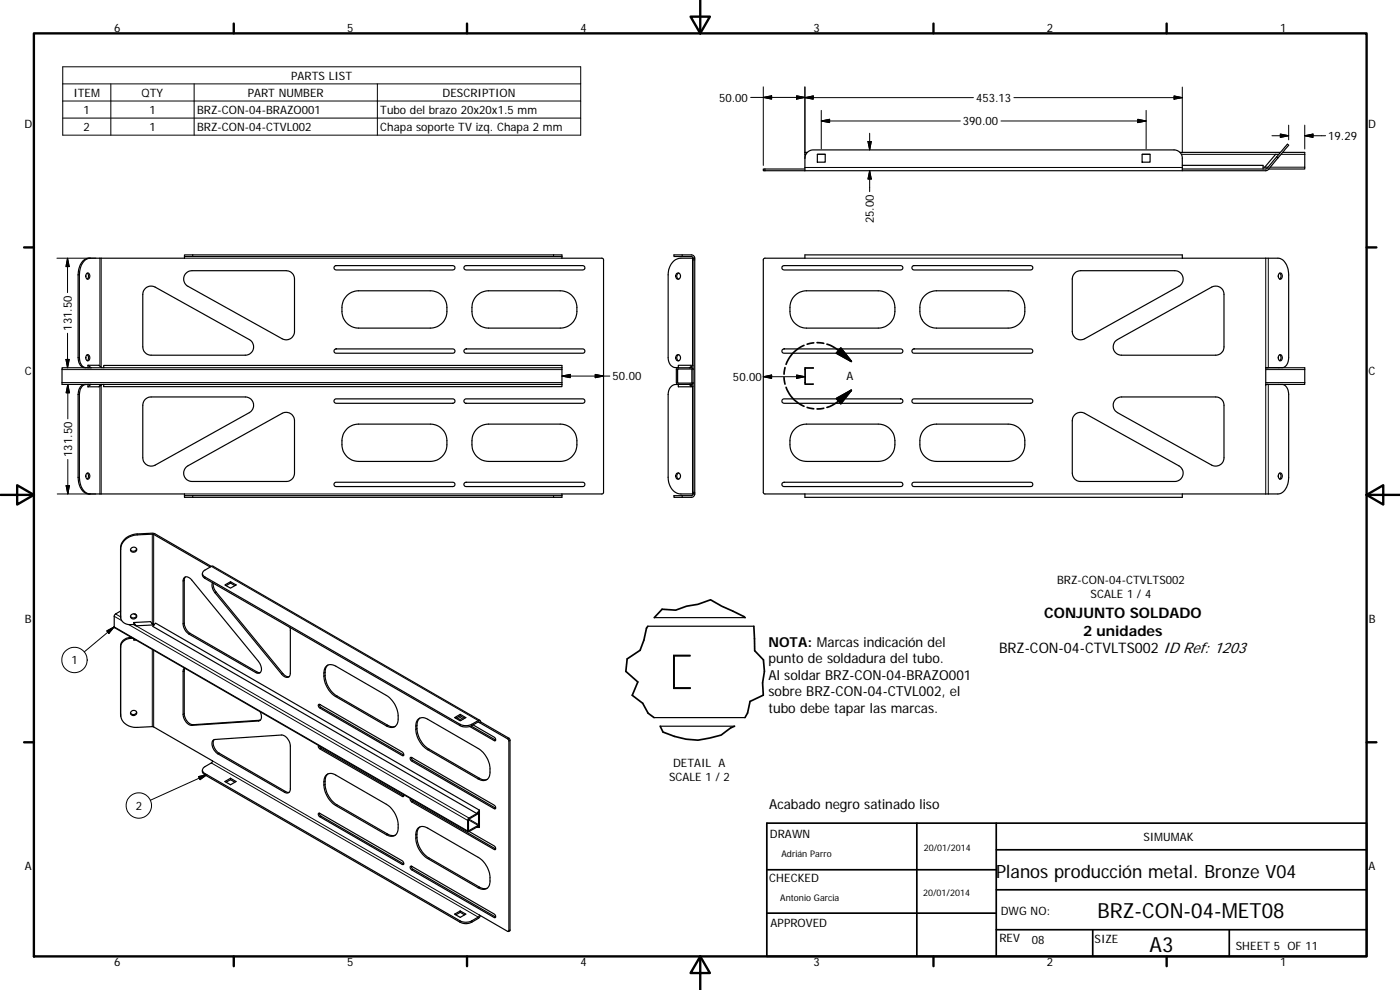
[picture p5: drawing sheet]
<svg xmlns="http://www.w3.org/2000/svg" width="420mm" height="297mm" viewBox="0 0 420 297" stroke-linecap="round" stroke-linejoin="round" font-family="sans-serif">
<g fill="none" stroke="#000" stroke-width=".36">
<path d="M241.6 50.7h-12.5v.5h12.5M241.6 47.5a2.51 2.51 0 0 1 2.5-2.5h108.3a2.48 2.48 0 0 1 2.4 2.5v3.7M242.3 45.7h-.7v5.5M245.3 46.3h2.4v2.4h-2.4zM342.8 46.3h2.4v2.4h-2.4zM354.1 45.7h30.2M354.8 50.7h25.2l6.3-7.4 .4 .3-6.1 7.3-.7 .3h-138.3M354.8 49.6h24.3v1.1M383.8 46.3h-1l-3.2 3.9h.9M384.9 45.7h6.7v5h-10.9M27.1 77.5a4.2 4.2 0 0 0-3.2 4.4l-.1 25.4a2.64 2.64 0 0 0 2 3M55.4 77v.5h-28.7a4.2 4.2 0 0 0-3.2 4.4l-.1 25.4a2.5 2.5 0 0 0 2.4 3"/>
<path d="M55.4 77v-.5h113.2v.5M55.4 77h113.2M100.4 79.9l.5-.2h35a.66 .66 0 0 1 .6 .6 .66 .66 0 0 1-.6 .7h-35a.66 .66 0 0 1-.6-.4 .66 .66 0 0 1 .1-.7zM139.4 79.9l.5-.2h35a.66 .66 0 0 1 .6 .6 .66 .66 0 0 1-.6 .7h-35a.65 .65 0 0 1-.6-.4 .65 .65 0 0 1 .1-.7zM168.6 77v.5h12l.4 .2 .1 .3v69.9l-.5 .3h-12v.5M208 77.5h-3.6a4.5 4.5 0 0 0-3.9 5v24.8a2.66 2.66 0 0 0 3.1 3M208 77.5v70.7h.5M208 77.5h.5v70.7M208.5 77.5l-.2-.6-.6-.4h-5.4v.5h5.2l.5 .5M229.2 77.7l.4-.2h12v-1h113.2v1h28.7a4.4 4.4 0 0 1 3.2 5v24.8a2.6 2.6 0 0 1-1.9 3h-4.9v5.1h4.9a2.69 2.69 0 0 1 1.9 3v24.8a4.8 4.8 0 0 1-2.8 5h-29.1v1h-113.2v-1h-12.2l-.3-.5zM234.8 79.9l.5-.2h35a.66 .66 0 0 1 .7 .6 .66 .66 0 0 1-.7 .7h-35a.65 .65 0 0 1-.6-.4 .65 .65 0 0 1 .1-.7zM273.9 79.8l35.4-.1a.66 .66 0 0 1 .7 .6 .66 .66 0 0 1-.7 .7h-35a.67 .67 0 0 1-.6-.5 .67 .67 0 0 1 .2-.7z"/>
<path d="M26 82.1a.73 .73 0 0 1 .9 .2 .73 .73 0 0 1 0 .9 .62 .62 0 0 1-.8 .6 .62 .62 0 0 1-.3-1zM26.2 82a1.18 1.18 0 0 1 0 1.7M43.5 86.6a2.45 2.45 0 0 1 3.1-.5l28.2 15.8a2.49 2.49 0 0 1 1.2 2.8 2.49 2.49 0 0 1-2.4 1.9h-28.3a2.51 2.51 0 0 1-2.4-2.5v-15.8l.2-1.1zM55.9 81.9l1-.6 .7-.1h28.3a2.51 2.51 0 0 1 2.5 2.5v15.8a2.48 2.48 0 0 1-3.7 2.1l-28.3-15.7a2.47 2.47 0 0 1-.5-4zM104.3 88.5l1.3-.8 1.5-.4 22-.1a5.2 5.2 0 0 1 5 6.3 5 5 0 0 1-5 4.9h-21.5a5.2 5.2 0 0 1-5-6.2 5 5 0 0 1 1.7-3.7zM142.9 88.9a5 5 0 0 1 3.7-1.7h21.5a5.2 5.2 0 0 1 5 6.3 5 5 0 0 1-5 4.9h-21.5a5.2 5.2 0 0 1-5-6.2l.3-1.5zM203.1 82.1a.84 .84 0 0 1 1.1 .7 .84 .84 0 0 1-1.1 .8 1.12 1.12 0 0 1 0-1.5zM203.7 81.9a1 1 0 0 0-.6 .9 1 1 0 0 0 .6 1M238.3 88.9a4.9 4.9 0 0 1 3.8-1.7h21.5a5.3 5.3 0 0 1 4.9 6.8 5 5 0 0 1-4.9 4.4h-21.5a5.2 5.2 0 0 1-5-6.2l.2-1.5zM277.3 88.9a5 5 0 0 1 3.8-1.7h21.5a5.2 5.2 0 0 1 5 6.3 5 5 0 0 1-5 4.9h-21.5a5.2 5.2 0 0 1-5-6.2l.2-1.5zM322.4 82.1l.9-.7 1-.2h28.3a2.5 2.5 0 0 1 2.4 1.9 2.5 2.5 0 0 1-1.2 2.8l-28.3 15.7a2.49 2.49 0 0 1-3.7-2.1v-15.8l.1-.7zM383.9 82.1a.85 .85 0 0 1 1 .4 .85 .85 0 0 1-.3 1.1 .69 .69 0 0 1-.9-.1 .69 .69 0 0 1-.1-.9z"/>
<path d="M384 82a1.11 1.11 0 0 1 0 1.7M25.8 115.4h.6M25.8 110.3h.6M26 106.6a.86 .86 0 0 1 1 .4 .86 .86 0 0 1-.3 1.1 .7 .7 0 0 1-.9-.1 .7 .7 0 0 1 0-.9zM26.2 106.4a1.18 1.18 0 0 1 0 1.8M26.4 109.6l1 .7h-1zM26.4 109.6h3.2l1 .7M26.4 115.3v.8M27.3 115.3l-.9 .8M30.3 115.4h.1M30.4 115.3l-.4 .7-.4 .1h-3.2M31.1 115.3v.7h137.5v-.7"/>
<path d="M31.1 110.3v-.7h137.5v.7M43.5 120l.8-.7 1-.2h28.3a2.51 2.51 0 0 1 2.4 1.9 2.51 2.51 0 0 1-1.2 2.8l-28.2 15.8a2.53 2.53 0 0 1-3.7-2.2v-15.8zM100.4 119.9l.5-.2h35a.67 .67 0 0 1 .6 .6 .67 .67 0 0 1-.6 .7h-35a.68 .68 0 0 1-.5-1.1zM100.4 104.9l.5-.2h35a.65 .65 0 0 1 .6 .6 .65 .65 0 0 1-.6 .7h-35a.65 .65 0 0 1-.6-.4 .65 .65 0 0 1 .1-.7zM139.4 104.9l.5-.2h35a.65 .65 0 0 1 .6 .6 .65 .65 0 0 1-.6 .7h-35a.64 .64 0 0 1-.6-.4 .64 .64 0 0 1 .1-.7zM139.4 119.9l.5-.2h35a.67 .67 0 0 1 .6 .6 .67 .67 0 0 1-.6 .7h-35a.66 .66 0 0 1-.6-.4 .66 .66 0 0 1 .1-.7zM168.6 110.3h-150v.6v4.4h150M168.6 110.3v5M203.1 106.6a.84 .84 0 0 1 1.1 .7 .84 .84 0 0 1-1.1 .8 1.12 1.12 0 0 1 0-1.5zM203.4 110.8h4.2v4.1h-4.1zM203.6 115.3v.8h3.8l.4-.2M203.6 115.4a2.68 2.68 0 0 0-3.1 3v24.8a4.5 4.5 0 0 0 3.9 5h3.6l-.5 .5h-5.2v.5h5.4l.6-.4 .2-.6"/>
<path d="M203.7 106.4a1.01 1.01 0 0 0-.6 .9 1.01 1.01 0 0 0 .6 .9M207.4 110v-.4h-3.8v.7M207.7 115.8l.1 .2M208 109.6l-1.1 .7 .7 .1 .4 .5-.1-.3-.5-.3h-3.8l-.5 .3-.1 .3 .1 4.2 .5 .2h3.8l.4-.1 .2-.4-.4 .5h-.7l1.1 .7M234.8 119.9l.5-.2h35a.67 .67 0 0 1 .7 .6 .67 .67 0 0 1-.7 .7h-35a.66 .66 0 0 1-.6-.4 .66 .66 0 0 1 .1-.7zM234.8 104.9l.5-.2h35a.65 .65 0 0 1 .7 .6 .65 .65 0 0 1-.7 .7h-35a.64 .64 0 0 1-.6-.4 .64 .64 0 0 1 .1-.7zM241.6 110.9h.1M241.6 110.3h2.5l-2.4 .2v4.7l2.4 .1h-2.5zM241.6 114.8h.1M273.8 119.9l.5-.2h35a.67 .67 0 0 1 .7 .6 .67 .67 0 0 1-.7 .7h-35a.68 .68 0 0 1-.5-1.1zM273.8 104.9l.5-.2h35a.65 .65 0 0 1 .7 .6 .65 .65 0 0 1-.7 .7h-35a.65 .65 0 0 1-.6-.4 .65 .65 0 0 1 .1-.7zM334.7 102.4l28.9-16.3a2.48 2.48 0 0 1 3.7 2.2v15.8a2.51 2.51 0 0 1-2.5 2.5h-28.2a2.5 2.5 0 0 1-2.3-1.5 2.5 2.5 0 0 1 .4-2.7z"/>
<path d="M334.8 119.8l1-.6 .8-.1h28.2a2.48 2.48 0 0 1 2.5 2.5v15.8a2.52 2.52 0 0 1-3.7 2.2l-28.2-15.8a2.55 2.55 0 0 1-.6-4zM379.9 110.3h11.7v5h-11.7M380.4 115.3v.1M380.5 110.3h.1M383.8 110.3h.1M383.8 115.3v.1M383.9 106.6a.88 .88 0 0 1 1 .5 .88 .88 0 0 1-.4 1.1 .92 .92 0 0 1-.9-.6 .92 .92 0 0 1 .3-1zM384 106.4a1.11 1.11 0 0 1 0 1.8M104.3 128.5l1.3-.8 1.5-.4h22a5.2 5.2 0 0 1 5 6.2 5 5 0 0 1-5 5h-21.5a5.2 5.2 0 0 1-5-6.3 4.9 4.9 0 0 1 1.7-3.7zM142.9 128.9a5 5 0 0 1 3.7-1.6h21.5a5.2 5.2 0 0 1 5 6.2 5 5 0 0 1-5 5h-21.5a5.2 5.2 0 0 1-5-6.3l.3-1.5zM238.3 128.9a4.9 4.9 0 0 1 3.8-1.6h21.5a5.3 5.3 0 0 1 4.9 6.7 5 5 0 0 1-4.9 4.5h-21.5a5.2 5.2 0 0 1-5-6.3l.4-2zM277.3 128.9a5 5 0 0 1 3.8-1.6h21.5a5.2 5.2 0 0 1 5 6.2 5 5 0 0 1-5 5h-21.5a5.2 5.2 0 0 1-5-6.3l.4-2z"/>
<path d="M322.5 124.5a2.57 2.57 0 0 1 3-.5l28.3 15.8a2.51 2.51 0 0 1 1.2 2.8 2.51 2.51 0 0 1-2.4 1.9h-28.3a2.48 2.48 0 0 1-2.5-2.5v-15.8l.2-1.1zM26 142a.79 .79 0 0 1 1 .4 .79 .79 0 0 1-.2 1 .59 .59 0 0 1-.8 .3 .59 .59 0 0 1-.2-.8zM26.2 142a1.18 1.18 0 0 1 0 1.7M27.1 148.2a4.1 4.1 0 0 1-3.2-4.5l-.1-25.3a2.72 2.72 0 0 1 2-3 2.48 2.48 0 0 0-2.4 3v24.8a4.7 4.7 0 0 0 2.9 5h29.1v.5M55.4 148.7h113.2v.5h-113.2zM55.8 140.3l28.9-16.3a2.52 2.52 0 0 1 3.7 2.2v15.8a2.48 2.48 0 0 1-2.5 2.5h-28.3a2.51 2.51 0 0 1-2.3-1.5 2.51 2.51 0 0 1 .5-2.7zM100.4 144.9l.5-.2h35a.65 .65 0 0 1 .6 .6 .65 .65 0 0 1-.6 .7h-35a.66 .66 0 0 1-.6-.4 .66 .66 0 0 1 .1-.7zM139.4 144.9l.5-.2h35a.65 .65 0 0 1 .6 .6 .65 .65 0 0 1-.6 .7h-35a.65 .65 0 0 1-.6-.4 .65 .65 0 0 1 .1-.7zM203.1 142a.84 .84 0 0 1 1.1 .8 .84 .84 0 0 1-1.1 .8 1.15 1.15 0 0 1 0-1.6zM203.7 141.9a1.02 1.02 0 0 0-.6 .9 1.02 1.02 0 0 0 .6 1M234.8 144.9l.5-.2h35a.65 .65 0 0 1 .7 .6 .65 .65 0 0 1-.7 .7h-35a.65 .65 0 0 1-.6-.4 .65 .65 0 0 1 .1-.7zM273.8 144.9l.5-.2h35a.65 .65 0 0 1 .7 .6 .65 .65 0 0 1-.7 .7h-35a.66 .66 0 0 1-.6-.4 .66 .66 0 0 1 .1-.7z"/>
<path d="M383.9 142a.85 .85 0 0 1 1 .5 .85 .85 0 0 1-.3 1.1 .68 .68 0 0 1-.9-.1 .68 .68 0 0 1-.1-.9zM384 142a1.11 1.11 0 0 1 0 1.7M39.3 164.6a.85 .85 0 0 1 1.3-.4 .85 .85 0 0 1-.1 1.4 .82 .82 0 0 1-1 0 .82 .82 0 0 1-.2-1zM41 164.7a1 1 0 0 1-.8 .7 1 1 0 0 1-1-.5M55.3 173.4a1.6 1.6 0 0 1 2.3 .7l20 24.3a2.58 2.58 0 0 1 .3 3.5h-.9l-20.6-11.8a3.9 3.9 0 0 1-1.4-2.9v-13.2zM55.7 173.1l-.4 .8v13.4l.2 .6a4 4 0 0 0 1.6 2.1l20.2 11.7 .8 .1M60.7 172.1l.1 .8 .7 .6 76.6 44.2 .8 .4h1.8l2.8-1.5h.3l.1 .2M63.1 170.1l-17-9.8-4.9 .2a4.9 4.9 0 0 0-5 4.3v20.3a2.59 2.59 0 0 0 3 2.3h1M63.4 169.9l-17.1-9.8-5.1 .1a4.8 4.8 0 0 0-5 4.3v20.9M63.4 169.9l-1.9 1.2a1.07 1.07 0 0 0-.7 1 1.07 1.07 0 0 0 .7 1l76.6 44.2a4 4 0 0 0 3.5 0l2.1-1.2 .4 .1 .1 .4M63.4 169.9h.5l80.1 46.3M63.8 174.8a3.3 3.3 0 0 0 .7 3.1l20 24.3a1.51 1.51 0 0 0 2.5 .6l.1-.8-.1-13.8"/>
<path d="M64 175v.2a3.7 3.7 0 0 0 .9 2.5l20 24.4a1.98 1.98 0 0 0 1.9 .9M67.5 175.5l1.7-1 1.7 1-1.7 1zM67.8 175.7l1.4-.8 1.3 .8M69.2 174.5v.4M36.2 183.3l-1.9 1.3 .1 3.7 106.1 61.3M39.4 191.2a3 3 0 0 0-3.2 2.6v21.1M39.9 191.5a3.2 3.2 0 0 0-3.7 2.6v20.3a4.3 4.3 0 0 0 5 3.8l4.9-.1 17.7 10.2-.3 .6-2 1.1a1.09 1.09 0 0 0-.7 1.1 1.09 1.09 0 0 0 .7 1l76.8 44.3a3.9 3.9 0 0 0 3.3-.1l2-1.2 .3-.5 8.5 4.9 .3-.2v-57l-.3-.6-8.5-4.9M40.2 191.7v.3l.4-.1M40.2 186.8l5-.3 .7 1-5 .3M40.2 186.8v.6l.7 .4M40.2 186.8l.7 1M40.5 184.2l.3 .2"/>
<path d="M40.8 192h-.6M41 184.7a1 1 0 0 1-.8 .7 1 1 0 0 1-1-.5M45.6 187.1l.5 .1v.3M45.7 187.2l.5 .3M97.9 199.9a2.23 2.23 0 0 1 2.8 0l15.3 8.8a7.5 7.5 0 0 1 3 8.8 2.15 2.15 0 0 1-3 .3l-15.3-8.8a7.4 7.4 0 0 1-3-8.8zM98.4 199.5a5.1 5.1 0 0 0-.4 5.5 7.5 7.5 0 0 0 3.1 3.8l15.2 8.8 1.4 .5 .9-.2M194.4 187.9h31.8M196.4 185.3h27.2M202.2 196.6h4.9v.3h-4.7v9.4h4.7v.3h-4.9zM202.2 197.7h.2M41 213.6a.98 .98 0 0 1-.8 .8 .98 .98 0 0 1-1-.5M55.4 200.4l-.4 .8v13.1a3.3 3.3 0 0 0 2.6 3.3l20-1.3a1.53 1.53 0 0 0 .6-2.4l-.1-.4"/>
<path d="M55.5 200.5l-.2 .5v13.1a3.4 3.4 0 0 0 2.6 3.3l20.2-1.3M95.6 211.3l25.1 14.3a.55 .55 0 0 1 .5 .6 .55 .55 0 0 1-.5 .5l-24.7-14.3a.78 .78 0 0 1-.4-1.1zM95.9 211.3l.4 .9 24.9 14.4M125.5 215.8a2.27 2.27 0 0 1 2.8 0l15.2 8.8a7.5 7.5 0 0 1 3.1 8.8 2.2 2.2 0 0 1-3.1 .3l-15.2-8.8a7.5 7.5 0 0 1-3-8.8zM126 215.5a5.6 5.6 0 0 0 .1 6.4 7 7 0 0 0 2.6 2.8l15.5 9 .7 .3 1.3-.2M136.4 215.3l1.7-1 1.7 1-1.7 1zM136.8 215.5l1.3-.7 1.3 .7M137.1 215.3l1.3 .8M137.7 215l1.3 .8M138.1 214.3v.5M141.4 217.8l7.3 4.3M142 217.5l6.3 3.7a.6 .6 0 0 1 .5 .5 .6 .6 0 0 1-.4 .6l-7.4-4.3"/>
<path d="M144.2 216.6l8.5 4.9 .3 .5 .1 57.1-.5 .4M144.2 216.6l-.3 .2M196.3 215.3h27.3M198.1 217.9h22.4M202.2 205.5h.2M60.7 231.1l.1 .7 .7 .7 76.6 44.2a3.7 3.7 0 0 0 3.5 0l2.1-1.3 .5-.7M63.9 222.1l.6-.2 20-1.4a3.4 3.4 0 0 1 2.6 3.3v12.9a1.06 1.06 0 0 1-.5 1.1 1.06 1.06 0 0 1-1.2-.1l-20-11.5a3.2 3.2 0 0 1-1.5-4.1zM64.3 221.9a3.2 3.2 0 0 0 1.5 4.1l19.9 11.5 1.1 .2M67.5 234.5l1.7-1 1.7 1-1.7 1zM67.8 234.7l1.4-.8 1.3 .8M69.2 233.5v.4M95.6 223.6l-.1 .5 .5 .6 24.9 14.3 .2-.1v-.5"/>
<path d="M95.9 223.8l.4 .7 24.9 14.3M97.9 232.6a2.25 2.25 0 0 1 2.8-.1l15.3 8.8a7.5 7.5 0 0 1 3 8.9 2.23 2.23 0 0 1-3 .3l-15.3-8.8a7.5 7.5 0 0 1-3-8.9zM98.4 232.2a5.1 5.1 0 0 0-.4 5.5 7.6 7.6 0 0 0 3.1 3.8l15.6 8.9 1 .3 .9-.1M123.1 227.4l.5-.1 24.7 14.3a.6 .6 0 0 1 .5 .5 .6 .6 0 0 1-.4 .6l-24.8-14.4-.5-.5zM123.2 239.6l-.1 .4 .5 .6 24.8 14.3a.6 .6 0 0 0 .4-.6 .6 .6 0 0 0-.5-.5l-7.5-4.3M123.5 239.7l.4 .7 24.8 14.3M123.5 227.2l.4 .9 24.8 14.4M95.6 244l25.1 14.3a.55 .55 0 0 1 .5 .5 .55 .55 0 0 1-.5 .6l-24.7-14.3a.75 .75 0 0 1-.4-1.1zM95.9 244l.4 .9 24.9 14.3M123.5 259.9l.4 .9 24.8 14.3M125.5 248.5a2.24 2.24 0 0 1 2.8 0l15.2 8.7a7.5 7.5 0 0 1 3.1 8.9 2.2 2.2 0 0 1-3.1 .3l-15.2-8.8a7.5 7.5 0 0 1-3-8.9zM126 248.1a5.6 5.6 0 0 0 .1 6.4 7.4 7.4 0 0 0 2.6 2.9l15.5 9 1.1 .2 .9-.1"/>
<path d="M140.7 245.8l2.9-1.6v3.3l-2.9 1.7zM143.5 243.9l.4 .2M143.5 243.9l-.4 .2M143.9 243.1l-.8 1M143.9 243.1v5.2l-.8-.1 .6-.5 .2-.4-.4 .6-3 1.7v-3.9l3-1.8M143.9 243.1l-97.2-56.2-.8 1.1 97.2 56.1M123.1 260l.5-.1 24.7 14.3a.53 .53 0 0 1 .5 .6 .53 .53 0 0 1-.5 .5l-24.7-14.3-.5-.5zM136.4 274.3l1.7-1 1.7 1-1.7 1zM136.8 274.5l1.3-.8 1.3 .8M138.1 273.3v.4"/>
<circle cx="40" cy="184.9" r=".86"/>
<circle cx="40" cy="213.9" r=".86"/>
</g>
<g fill="none" stroke="#000" stroke-width=".3">
<path d="M18.8 20h155.5v20.6h-155.5zM18.8 25.2h155.5M18.8 30.3h155.5M18.8 35.4h155.5M33.3 25.2v15.4M58.3 25.2v15.4M113.3 25.2v15.4M225.3 29.2l66.8 .1M229.1 29.2l2.5-.5v1zM229.1 26.1v23.5M239.1 28.7l2.5 .5-2.5 .5zM241.6 29.3l2.5-.5v1z"/>
<path d="M241.6 26.1v19.8M246.5 33.1v11.6M246.5 36.3l2.5-.5v1zM246.5 36.3h41.7M261 40v5M300.4 36.3h43.6M304.3 29.3h50.5M341.5 35.8l2.5 .5-2.5 .5zM344 33.1v11.6M352.4 28.8l2.4 .5-2.4 .5zM354.8 26.1v19.8M386.7 37.5v4.5"/>
<path d="M391.6 37.5v7.2M229.6 50.7v.5M241.6 50.2h113.2M241.6 46.3h.3M245.3 46.3h2.4M260.5 42.5h1l-.5 2.5zM261 51.2v6.3M261 51.2l.5 2.5h-1zM342.8 46.3h2.4M354.6 46.3h28.2M379.1 50.2h.5M381.2 50.2h10.4"/>
<path d="M381.7 40.7h5M383.1 47.1l.4 .3M384.2 40.2l2.5 .5-2.5 .5zM384.5 46.3h7.1M391.6 40.7l2.4-.5v1zM391.6 40.7h6.2M17.1 77.5h11.7M20.3 77.5v10.3M20.3 77.5l.5 2.5h-1zM30 77.5v32.3M30.4 77.5v32.6M55.4 77.5h113.2"/>
<path d="M57.8 76.5v.5M166.1 76.5v.5M204.7 76.5v.5M207.8 77.5v32.3M208 78h.5M241.6 77.5h113.2M379.9 77.5v32.8M380.6 77.5v32.8M20.3 100v10.3M23.4 82.5h.4M18.6 110.9h150M18.6 114.8h150"/>
<path d="M19.8 107.8h1l-.5 2.5zM20.4 115.3v10.4M20.4 115.3l.4 2.6h-1zM23.4 118.4h.4M23.4 107.3h.4M30 116v32.2M30.2 115.3l-.6 .8M30.4 115.4v32.8M168.6 112.8l2.5-.5v1zM168.6 112.8h14.4M178.6 112.3l2.5 .5-2.5 .5zM207 115.4l.4 .7"/>
<path d="M207.8 115.9v32.3M229.1 113l2.5-.5v1zM229.1 113h12.5M239.1 112.5l2.5 .5-2.5 .5zM241.6 114.8h.1M241.6 110.9h.1M379.9 115.4v32.8M379.9 110.9h11.7M379.9 114.8h11.7M380.6 115.4v32.8M20.4 137.9v10.3M17.2 148.2h11.6"/>
<path d="M19.8 145.7h1l-.4 2.5zM23.4 143.2h.4M55.4 148.2h113.2M57.8 148.7v.5M166.1 148.7v.5M204.7 148.7v.5M208 147.7h.5M241.6 148.2h113.2M36.2 164.5v.3M41.2 160.2v.3M45.7 160.3v26.8M46.1 160.3v26.9"/>
<path d="M55.3 174.1l-.3 .2M61.5 173.1v.4M63.4 169.9l80.1 46.3M64.9 177.7l-.4 .2M25.3 195.6l9-7.5 106 61.2M32 189.3l2.3-1.2-1.6 2zM34.3 184.9l2.2 1.3M34.7 184.2l1.5 .9M36.2 184.8v.3M36.2 193.8v.3M38.6 187.4l101.7 58.7M39.1 191.3l.1 .2"/>
<path d="M40.1 184.2l.9 .5M40.1 187.4l100.6 58M45.7 194.9v23.1M45.9 187.5l.2 .1M46.1 195.1v23M55.3 187l-.3 .2M57.1 190l-.4 .2M202.2 197.7h.2M36.2 214.1v.3M55.3 201.3l-.3 .2M55.3 214.1l-.3 .2M57.9 217.4l-.3 .2"/>
<path d="M77.1 201.6l-.4 .2M77.9 216.1l-.3 .2M84.9 202.1l-.4 .1M96.3 212.2l-.3 .2M97.6 202.7l-.4 .2M97.6 201.7l-.4 .2M101.1 208.8l-.4 .2M116.3 217.6l-.3 .2M125.1 218.6l-.3 .2M125.1 217.6l-.3 .2M138.1 217.3v.4M141.6 217.3v.4"/>
<path d="M143.5 216.6l.4 .2M202.2 205.5h.2M59.6 233l2.5-.5-2.1 1.4zM61.5 232.1v.4M62.1 232.5l-17 7.6M63.4 228.9l80.1 46.3M63.8 228.3l80.1 46.3M65.8 226l-.4 .2M85.7 237.5l-.3 .2M96.3 224.5l-.3 .2M97.6 235.4l-.4 .1M97.6 234.4l-.4 .2"/>
<path d="M121.1 238.8l-.4 .2M121.1 226.5l-.4 .2M123.9 228.1l-.3 .2M128.7 224.7l-.4 .2M143.9 233.5l-.4 .2M148.7 222l-.4 .2M152.7 221.5l-.3 .2M153.1 222.1l-.4 .2M96.3 244.9l-.3 .2M101.1 241.5l-.4 .2M116.3 250.3l-.3 .2M121.1 259.2l-.4 .2"/>
<path d="M123.9 240.4l-.3 .2M125.1 251.3l-.3 .2M125.1 250.3l-.3 .2M128.7 257.4l-.4 .2M140.6 249.1l.1 .1M140.6 246l2.9 1.6M140.7 245.8l2.9 1.6M143.5 244.2h.1M148.7 242.4l-.4 .2M148.7 254.7l-.4 .2M123.9 260.8l-.3 .2M138.1 276.3v.4"/>
<path d="M141.6 276.3v.4M143.9 266.2l-.4 .2M148.7 275.1l-.4 .2M153.1 279.1l-.4 .2"/>
<circle cx="22.4" cy="198" r="3.8"/>
<circle cx="41.7" cy="241.7" r="3.8"/>
</g>
<g fill="#000">
<circle cx="30.4" cy="115.4" r=".18"/>
<circle cx="379.9" cy="115.4" r=".18"/>
</g>
<g fill="none" stroke="#000" stroke-width=".51">
<path d="M235.3 113.3l.3 2M235.6 110.3l-.3 2M235.9 116.2a9.9 9.9 0 0 0 5.4 5.7M241.3 103.6a9.8 9.8 0 0 0-5.4 5.7M244.2 102.9l-2 .4M245.2 102.8l2 .2M248.2 103.3l2.9 1.4 4.4 3.7M251 119.6l4.5-2.5-3.2 4zM252.3 104.4l3.2 4-4.5-2.4zM255.5 117.1l-4.4 3.7-2.9 1.4M242.2 122.2l2 .5M247.2 122.5l-2 .2"/>
<path d="M194.4 187.9l-.4 .6-.8 3.6-1.1 3-3.9 2.6-.4 3.7 3.6 3.2-1.7 4 3.2 2.4 1.6 3 1.8 1.3M223.6 185.3l-7-3.4-3.4-1.9-3.7 1.3-3.5 .6-3.2 1.2-4.1-.3-2.3 2.5M226.2 187.9l.3 7.3 2.6 2.8 .3 3.4-.5 3.5 .2 3.7-4 1.9-.7 3.4-.8 1.4M220.5 217.9l-1.2 .5-2.9 2.2-6.9 1.5-3.6-.3-3.5-.9-3.4-1.3-.9-1.7M230.1 247h180v40h-180zM275.2 247v40M299 255h111.1M299 247v40M230.1 274h68.9M230.1 261h68.9M299 279h111.1M299 267h111.1"/>
<path d="M327.9 279v8M368.9 279v8"/>
</g>
<g fill="none" stroke="#000" stroke-width=".71">
<path d="M10.2 10h399.9v277h-399.9zM70.2 7.1v2.9M140.2 7.1v2.9M207.3 5h5.8l-2.9 5zM210.2 0v10M280.2 7.1v2.9M350.1 7.1v2.9M7.2 74.2h3M410.1 74.2h3M.2 148.5h10M5.2 145.6l5 2.9-5 2.9zM410.1 148.5l5-2.9v5.8z"/>
<path d="M410.1 148.5h10M7.2 222.7h3M410.1 222.7h3M70.2 287v2.9M140.2 287v2.9M210.2 287l2.9 5h-5.8zM210.2 287v10M280.2 287v2.9M350.1 287v2.9"/>
</g>
<path d="M252.3 104.4l3.2 4-4.5-2.4zM251 119.6l4.5-2.5-3.2 4z" fill="#000" stroke="#000" stroke-width=".51"/>
<g fill="#000" stroke="#000" stroke-width=".3">
<path d="M229.1 29.2l2.5-.5v1zM239.1 28.7l2.5 .5-2.5 .5zM241.6 29.3l2.5-.5v1zM246.5 36.3l2.5-.5v1zM341.5 35.8l2.5 .5-2.5 .5zM352.4 28.8l2.4 .5-2.4 .5zM260.5 42.5h1l-.5 2.5zM261 51.2l.5 2.5h-1zM384.2 40.2l2.5 .5-2.5 .5zM391.6 40.7l2.4-.5v1zM20.3 77.5l.5 2.5h-1zM19.8 107.8h1l-.5 2.5z"/>
<path d="M20.4 115.3l.4 2.6h-1zM168.6 112.8l2.5-.5v1zM178.6 112.3l2.5 .5-2.5 .5zM229.1 113l2.5-.5v1zM239.1 112.5l2.5 .5-2.5 .5zM19.8 145.7h1l-.4 2.5zM32 189.3l2.3-1.2-1.6 2zM59.6 233l2.5-.5-2.1 1.4z"/>
</g>
<g font-size="6.3">
<text x="329.4" y="275.4">BRZ-CON-04-MET08</text>
<text x="345" y="285.6">A3</text>
</g>
<text font-size="5.5" x="298.9" y="263.4">Planos producción metal. Bronze V04</text>
<g font-size="4.4">
<text x="313.4" y="185.5">CONJUNTO SOLDADO</text>
<text x="325.1" y="190.7">2 unidades</text>
<text x="299.8" y="196">BRZ-CON-04-CTVLTS002 ID Ref: 1203</text>
</g>
<g font-size="4.1">
<text x="230.6" y="194.1">NOTA: Marcas indicación del</text>
<text x="230.6" y="199">punto de soldadura del tubo.</text>
<text x="230.6" y="203.9">Al soldar BRZ-CON-04-BRAZO001</text>
<text x="230.6" y="208.9">sobre BRZ-CON-04-CTVL002, el</text>
<text x="230.6" y="213.8">tubo debe tapar las marcas.</text>
<text x="230.8" y="242.8">Acabado negro satinado liso</text>
</g>
<g font-size="3.5">
<text x="34.2" y="9.6">6</text>
<text x="104.2" y="9.6">5</text>
<text x="174.2" y="9.6">4</text>
<text x="244.2" y="9.6">3</text>
<text x="314.2" y="9.6">2</text>
<text x="384.2" y="9.6">1</text>
<text x="87.4" y="23.9">PARTS LIST</text>
<text x="22" y="29">ITEM</text>
<text x="42.5" y="29">QTY</text>
<text x="74.3" y="29">PART NUMBER</text>
<text x="132.8" y="29">DESCRIPTION</text>
<text x="25.1" y="34.1">1</text>
<text x="44.8" y="34.1">1</text>
<text x="59.1" y="34.2">BRZ-CON-04-BRAZO001</text>
<text x="114.1" y="34.2">Tubo del brazo 20x20x1.5 mm</text>
<text x="215.8" y="30.5">50.00</text>
<text x="292.9" y="30.6">453.13</text>
<text x="7.3" y="38.4">D</text>
<text x="25.1" y="39.3">2</text>
<text x="44.8" y="39.3">1</text>
<text x="59.1" y="39.3">BRZ-CON-04-CTVL002</text>
<text x="114.1" y="39.3">Chapa soporte TV izq. Chapa 2 mm</text>
<text x="289" y="37.6">390.00</text>
<text x="410.6" y="38.4">D</text>
<text x="398.6" y="42">19.29</text>
<text x="262.2" y="67" transform="rotate(-90 262.2 67)">25.00</text>
<text x="21.6" y="99.2" transform="rotate(-90 21.6 99.2)">131.50</text>
<text x="7.4" y="112.6">C</text>
<text x="410.8" y="112.6">C</text>
<text x="183.8" y="114.1">50.00</text>
<text x="220" y="114.3">50.00</text>
<text x="254.1" y="114">A</text>
<text x="21.6" y="137.1" transform="rotate(-90 21.6 137.1)">131.50</text>
<text x="317.2" y="175.3">BRZ-CON-04-CTVLTS002</text>
<text x="327.3" y="179.5">SCALE 1 / 4</text>
<text x="7.5" y="186.9">B</text>
<text x="410.8" y="186.9">B</text>
<text x="21.4" y="199.3">1</text>
<text x="202" y="230">DETAIL A</text>
<text x="200.8" y="234.2">SCALE 1 / 2</text>
<text x="40.7" y="243">2</text>
<text x="231.1" y="251.4">DRAWN</text>
<text x="343.1" y="252.3">SIMUMAK</text>
<text x="7.4" y="261.1">A</text>
<text x="410.8" y="261.1">A</text>
<text x="230.9" y="264.6">CHECKED</text>
<text x="300.3" y="274.5">DWG NO:</text>
<text x="231.3" y="278.2">APPROVED</text>
<text x="299.9" y="282.6">REV</text>
<text x="309.7" y="283.3">08</text>
<text x="328.5" y="283">SIZE</text>
<text x="370.9" y="285.1">SHEET 5 OF 11</text>
<text x="34.2" y="289.9">6</text>
<text x="104.2" y="289.9">5</text>
<text x="174.2" y="289.9">4</text>
<text x="244.2" y="289.9">3</text>
<text x="314.2" y="289.9">2</text>
<text x="384.2" y="289.9">1</text>
</g>
<g font-size="2.7">
<text x="234.5" y="257.1">Adrián Parro</text>
<text x="277.3" y="255.2">20/01/2014</text>
<text x="277" y="268.7">20/01/2014</text>
<text x="234.2" y="270.2">Antonio Garcia</text>
</g>
</svg>
